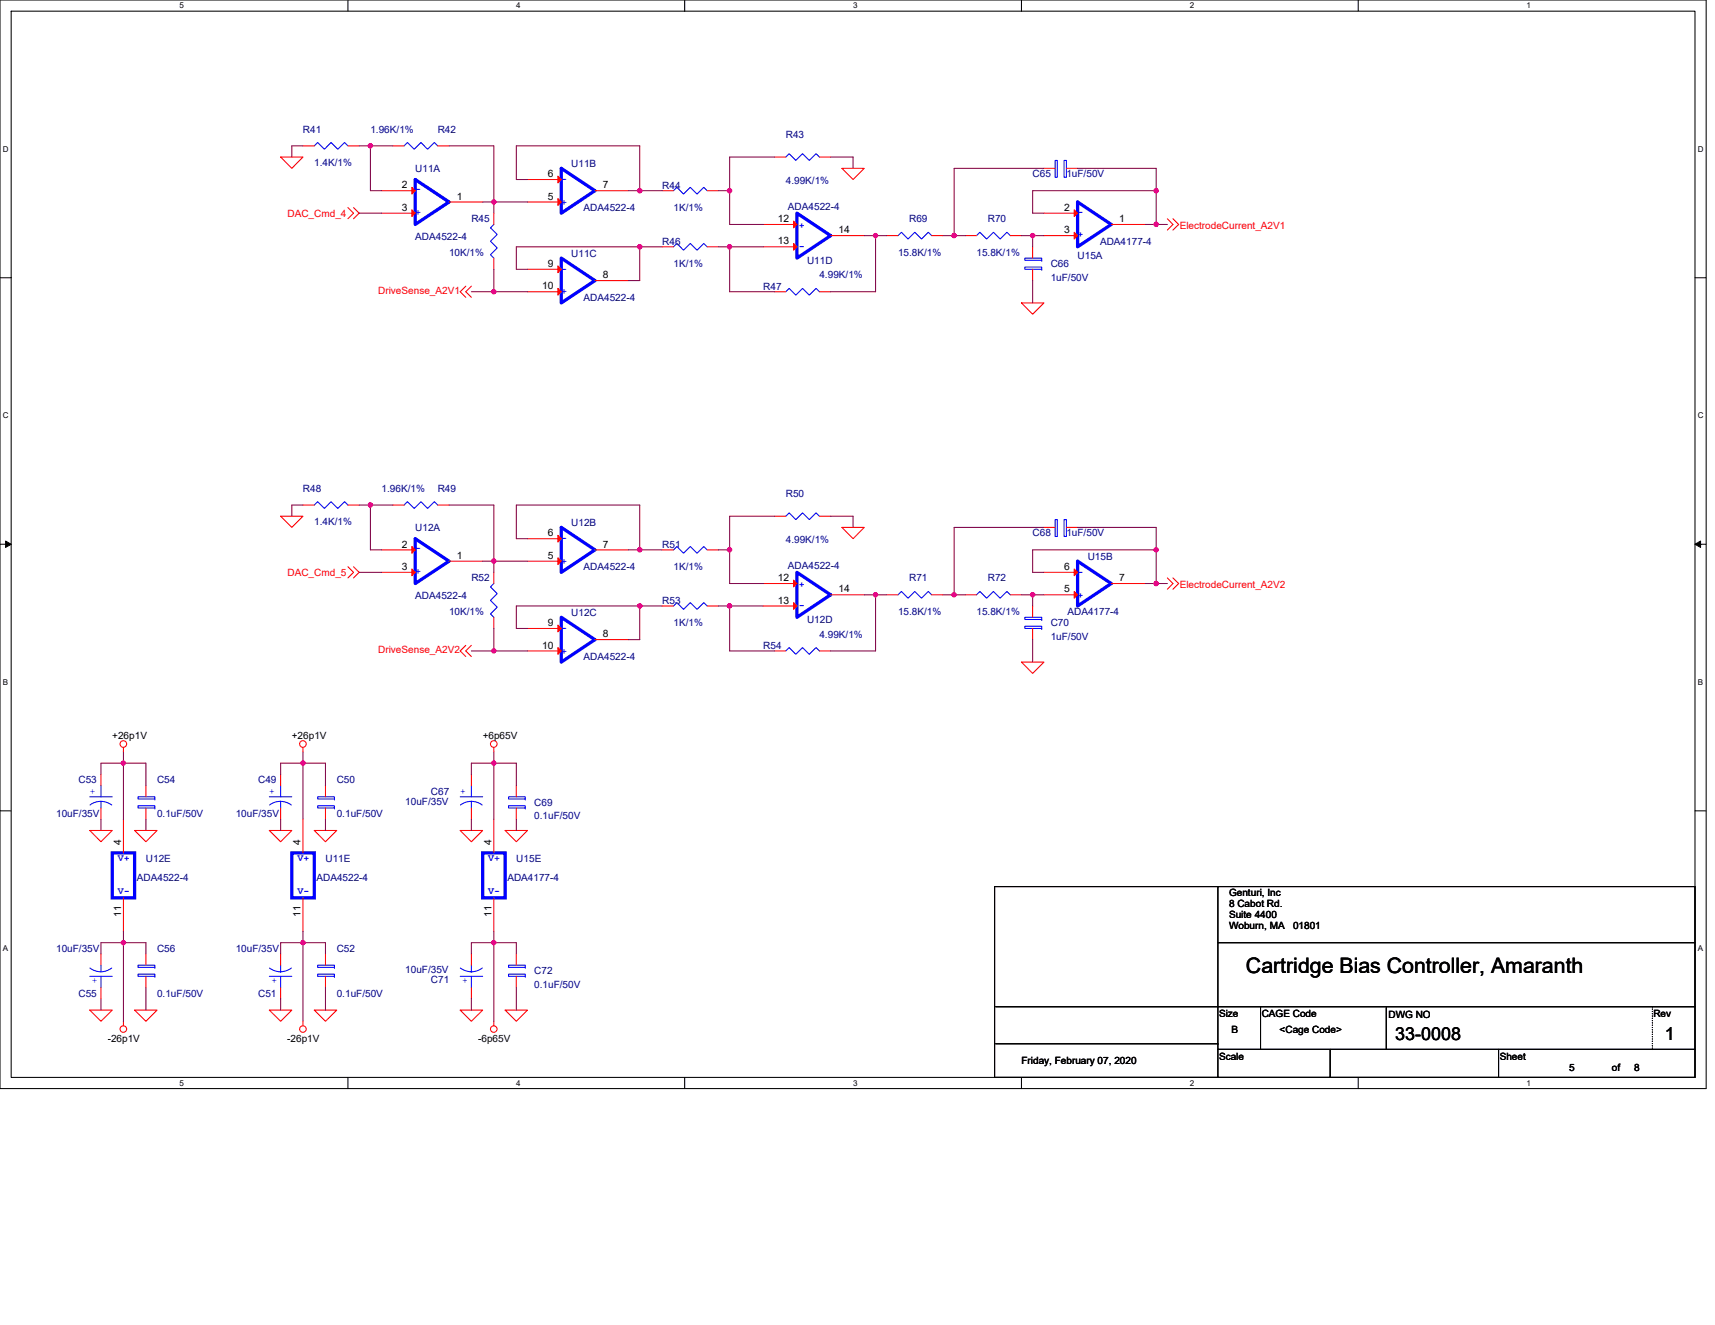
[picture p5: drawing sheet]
<svg xmlns="http://www.w3.org/2000/svg" width="279mm" height="216mm" viewBox="0 0 279 216" stroke-linecap="round" stroke-linejoin="round" font-family="sans-serif">
<path d="M0 0h278v177.4h-278zM1.8 1.8h274.3v173.8h-274.3z" fill="none" stroke="#000" stroke-width=".17"/>
<g fill="#fff">
<path d="M29.3 .2h.7v1.5h-.7z"/>
<path d="M29.3 175.7h.7v1.5h-.7z"/>
</g>
<path d="M56.7 0v1.8M56.7 175.6v1.8" fill="none" stroke="#000" stroke-width=".17"/>
<g fill="#fff">
<path d="M84.1 .2h.7v1.5h-.7z"/>
<path d="M84.1 175.7h.7v1.5h-.7z"/>
</g>
<path d="M111.5 0v1.8M111.5 175.6v1.8" fill="none" stroke="#000" stroke-width=".17"/>
<g fill="#fff">
<path d="M139 .2h.7v1.5h-.7z"/>
<path d="M139 175.7h.7v1.5h-.7z"/>
</g>
<path d="M166.4 0v1.8M166.4 175.6v1.8" fill="none" stroke="#000" stroke-width=".17"/>
<g fill="#fff">
<path d="M193.8 .2h.8v1.5h-.8z"/>
<path d="M193.8 175.7h.8v1.5h-.8z"/>
</g>
<path d="M221.3 0v1.8M221.3 175.6v1.8" fill="none" stroke="#000" stroke-width=".17"/>
<g fill="#fff">
<path d="M248.7 .2h.7v1.5h-.7z"/>
<path d="M248.7 175.7h.7v1.5h-.7z"/>
<path d="M.5 23.5h.9v1.5h-.9z"/>
<path d="M276.6 23.5h1v1.5h-1z"/>
<path d="M.5 67h.9v1.4h-.9z"/>
<path d="M276.6 67h1v1.4h-1z"/>
</g>
<path d="M0 45.3h1.8M276.1 45.3h1.9" fill="none" stroke="#000" stroke-width=".17"/>
<g fill="#fff">
<path d="M.5 110.4h.8v1.5h-.8z"/>
<path d="M276.6 110.4h.9v1.5h-.9z"/>
</g>
<path d="M0 88.7h1.8M276.1 88.7h1.9" fill="none" stroke="#000" stroke-width=".17"/>
<path d="M.9 88.2l.9 .5-.9 .5zM276.1 88.7l1-.5v1z" fill="#000" stroke="#000" stroke-width=".16"/>
<g fill="#fff">
<path d="M.5 153.8h.8v1.5h-.8z"/>
<path d="M276.6 153.8h.9v1.5h-.9z"/>
</g>
<path d="M0 132.1h1.8M276.1 132.1h1.9M162 144.5h114.1v31.1h-114.1zM198.4 153.6h77.7M198.4 144.5v31.1M162.2 170.1h36.2M162.2 164h113.9M198.4 171h77.7M205.4 164v7M216.7 171v4.6M225.8 164v7M244.1 171v4.6" fill="none" stroke="#000" stroke-width=".17"/>
<g fill="none" stroke="#f00" stroke-width=".17">
<path d="M45.7 25.6h3.7l-1.9 1.8zM49.4 23.8h1.8M56.7 23.8h1.8M56.7 33.8l.9 .9-.9 .9M57.6 33.8l.9 .9-.9 .9M62.2 31.1h5.4M62.2 34.7h5.4M64 23.8h1.8M71.3 23.8h1.9M73.2 32.9h5.4M80.5 34.7v1.9M85.9 32.9h5.5"/>
<path d="M85.9 29.3h5.5M96.9 31.1h5.5M107.9 31.1h1.8M115.2 31.1h1.8M124.4 36.6h5.4M126.2 25.6h1.8M133.5 25.6h1.8M135.3 38.4h5.5M137.2 27.4h3.6l-1.8 1.9zM144.5 38.4h1.8M151.8 38.4h1.8M157.3 38.4h1.8"/>
<path d="M164.6 38.4h1.8M170.1 27.4h1.8M170.1 34.7h5.5M170.1 38.4h5.5M173.7 27.4h1.9M181 36.6h5.5M190.2 35.6l.9 1-.9 .9M191.1 35.6l.9 1-.9 .9M75.9 46.6l-.9 .9 .9 1M76.8 46.6l-.9 .9 .9 1M80.5 42.1v1.8M85.9 43.9h5.5"/>
<path d="M85.9 47.5h5.5M96.9 45.7h5.5M107.9 40.2h1.8M115.2 40.2h1.8M124.4 40.2h5.4M126.2 47.5h1.8M133.5 47.5h1.8M166.4 49.4h3.7l-1.9 1.8zM168.2 43.9v1.8M168.2 40.2v1.9M45.7 84.1h3.7l-1.9 1.8zM49.4 82.3h1.8"/>
<path d="M56.7 82.3h1.8M56.7 92.4l.9 .9-.9 .9M57.6 92.4l.9 .9-.9 .9M62.2 89.6h5.4M62.2 93.3h5.4M64 82.3h1.8M71.3 82.3h1.9M73.2 91.4h5.4M80.5 93.3v1.8M85.9 91.4h5.5M85.9 87.8h5.5M96.9 89.6h5.5"/>
<path d="M107.9 89.6h1.8M107.9 98.7h1.8M115.2 89.6h1.8M115.2 98.7h1.8M124.4 95.1h5.4M124.4 98.7h5.4M126.2 84.1h1.8M133.5 84.1h1.8M135.3 96.9h5.5M137.2 85.9h3.6l-1.8 1.9zM144.5 96.9h1.8M151.8 96.9h1.8"/>
<path d="M157.3 96.9h1.8M164.6 96.9h1.8M168.2 98.7v1.9M170.1 85.9h1.8M170.1 96.9h5.5M170.1 93.3h5.5M173.7 85.9h1.9M181 95.1h5.5M190.2 94.2l.9 .9-.9 .9M191.1 94.2l.9 .9-.9 .9M75.9 105.2l-.9 .9 .9 .9M76.8 105.2l-.9 .9 .9 .9"/>
<path d="M80.5 100.6v1.8M85.9 102.4h5.5M85.9 106.1h5.5M96.9 104.2h5.5M126.2 106.1h1.8M133.5 106.1h1.8M166.4 107.9h3.7l-1.9 1.8zM168.2 102.4v1.8M14.6 135.3h3.7l-1.9 1.9zM16.4 126.2v1.8M16.4 131.7v1.8M20.1 121.8v.7"/>
<path d="M20.1 133.5v5.5M21.9 135.3h3.7l-1.8 1.9zM23.8 131.7v1.8M23.8 128v1.8M43.9 135.3h3.6l-1.8 1.9zM45.7 126.2v1.8M45.7 131.7v1.8M49.4 121.8v.7M49.4 133.5v5.5M51.2 135.3h3.7l-1.9 1.9zM53 131.7v1.8M53 128v1.8"/>
<path d="M75 135.3h3.6l-1.8 1.9zM76.8 126.2v1.8M76.8 131.7v1.8M80.5 121.8v.7M80.5 133.5v5.5M82.3 135.3h3.6l-1.8 1.9zM84.1 131.7v1.8M84.1 128v1.8M16.4 155.4v1.9M20.1 146.3v5.5M23.8 159.1v1.8M23.8 155.4v1.9"/>
<path d="M45.7 155.4v1.9M49.4 146.3v5.5M53 159.1v1.8M53 155.4v1.9M76.8 155.4v1.9M80.5 146.3v5.5M84.1 159.1v1.8M84.1 155.4v1.9M14.6 164.6h3.7l-1.9 1.8zM16.4 160.9v1.9M20.1 166.4v.8M21.9 164.6h3.7l-1.8 1.8z"/>
<path d="M43.9 164.6h3.6l-1.8 1.8zM45.7 160.9v1.9M49.4 166.4v.8M51.2 164.6h3.7l-1.9 1.8zM75 164.6h3.6l-1.8 1.8zM76.8 160.9v1.9M80.5 166.4v.8M82.3 164.6h3.6l-1.8 1.8z"/>
<circle cx="20.1" cy="121.2" r=".54"/>
<circle cx="49.3" cy="121.2" r=".54"/>
<circle cx="80.4" cy="121.2" r=".54"/>
<circle cx="20.1" cy="167.7" r=".54"/>
<circle cx="49.4" cy="167.7" r=".54"/>
<circle cx="80.4" cy="167.7" r=".54"/>
</g>
<path d="M269.2 164v7M269.2 171h.1" fill="none" stroke="#000" stroke-width=".17" stroke-dasharray="0 .3"/>
<g fill="none" stroke="#00f" stroke-width=".53">
<path d="M67.6 29.3l5.6 3.6-5.6 3.7zM91.4 27.4l5.5 3.7-5.5 3.6zM129.8 34.7l5.5 3.7-5.5 3.7zM175.6 32.9l5.4 3.7-5.4 3.6zM91.4 42.1l5.5 3.6-5.5 3.7zM67.6 87.8l5.6 3.6-5.6 3.7zM91.4 85.9l5.5 3.7-5.5 3.7zM129.8 93.3l5.5 3.6-5.5 3.7zM175.6 91.4l5.4 3.7-5.4 3.6zM91.4 100.6l5.5 3.6-5.5 3.7zM18.3 139h3.6v7.3h-3.6zM47.5 139h3.7v7.3h-3.7z"/>
<path d="M78.6 139h3.7v7.3h-3.7z"/>
</g>
<g fill="#f00" stroke="#f00" stroke-width=".17">
<path d="M90.9 101.9l.5 .5-.5 .6z"/>
<path d="M90.9 105.5l.5 .6-.5 .5z"/>
<path d="M67.1 89l.5 .6-.5 .5z"/>
<path d="M67.1 92.7l.5 .6-.5 .5z"/>
<path d="M129.3 36l.5 .6-.5 .5z"/>
<path d="M129.3 39.7l.5 .5-.5 .6z"/>
<path d="M90.9 32.4l.5 .5-.5 .6z"/>
<path d="M90.9 28.7l.5 .6-.5 .5z"/>
<path d="M129.3 94.5l.5 .6-.5 .5z"/>
<path d="M129.3 98.2l.5 .5-.5 .6z"/>
<path d="M175 34.2l.6 .5-.6 .6z"/>
<path d="M175 37.8l.6 .6-.6 .5z"/>
<path d="M90.9 90.9l.5 .5-.5 .6z"/>
<path d="M90.9 87.2l.5 .6-.5 .5z"/>
<path d="M175 96.4l.6 .5-.6 .6z"/>
<path d="M175 92.7l.6 .6-.6 .5z"/>
<path d="M90.9 43.3l.5 .6-.5 .5z"/>
<path d="M90.9 47l.5 .5-.5 .6z"/>
<path d="M67.1 30.5l.5 .6-.5 .5z"/>
<path d="M67.1 34.2l.5 .5-.5 .6z"/>
</g>
<g fill="none" stroke="#00f" stroke-width=".17">
<path d="M51.2 23.8l.6-.6 1.1 1.1 1-1.1 1.1 1.1 1.1-1.1 .6 .6M65.8 23.8l.6-.6 1.1 1.1 1.1-1.1 1.1 1.1 1.1-1.1 .5 .6M80.5 36.6l-.6 .5 1.1 1.1-1.1 1.1 1.1 1.1-1.1 1.1 .6 .6M109.7 31.1l.6-.6 1.1 1.1 1.1-1.1 1.1 1.1 1.1-1.1 .5 .6M128 25.6l.6-.6 1 1.1 1.1-1.1 1.1 1.1 1.1-1.1 .6 .6M146.3 38.4l.6-.6 1 1.1 1.1-1.1 1.1 1.1 1.1-1.1 .6 .6M159.1 38.4l.5-.6 1.1 1.1 1.1-1.1 1.1 1.1 1.1-1.1 .6 .6M171.9 26.1h.4v2.8h-.4zM171.9 27.4h.1M173.4 26.1h.3v2.8h-.3zM173.7 27.4h.1M109.7 40.2l.6-.5 1.1 1.1 1.1-1.1 1.1 1.1 1.1-1.1 .5 .5"/>
<path d="M128 47.5l.6-.5 1 1.1 1.1-1.1 1.1 1.1 1.1-1.1 .6 .5M167 43.5h2.7v.4h-2.7zM167 42.1h2.7v.3h-2.7zM168.2 42.1h.1M168.2 43.9h.1M169.7 43.9h.1M169.7 42.4h.1M51.2 82.3l.6-.6 1.1 1.1 1-1.1 1.1 1.1 1.1-1.1 .6 .6M65.8 82.3l.6-.6 1.1 1.1 1.1-1.1 1.1 1.1 1.1-1.1 .5 .6M80.5 95.1l-.6 .5 1.1 1.1-1.1 1.1 1.1 1.1-1.1 1.1 .6 .6M109.7 89.6l.6-.6 1.1 1.1 1.1-1.1 1.1 1.1 1.1-1.1 .5 .6M109.7 98.7l.6-.5 1.1 1.1 1.1-1.1 1.1 1.1 1.1-1.1 .5 .5"/>
<path d="M128 84.1l.6-.5 1 1.1 1.1-1.1 1.1 1.1 1.1-1.1 .6 .5M146.3 96.9l.6-.5 1 1.1 1.1-1.1 1.1 1.1 1.1-1.1 .6 .5M159.1 96.9l.5-.5 1.1 1.1 1.1-1.1 1.1 1.1 1.1-1.1 .6 .5M171.9 84.7h.4v2.7h-.4zM171.9 85.9h.1M173.4 84.7h.3v2.7h-.3zM173.7 85.9h.1M128 106.1l.6-.6 1 1.1 1.1-1.1 1.1 1.1 1.1-1.1 .6 .6M167 102h2.7v.4h-2.7zM167 100.6h2.7v.3h-2.7zM168.2 100.6h.1M168.2 102.4h.1"/>
<path d="M169.7 102.4h.1M169.7 100.9h.1M14.6 129.8h3.7M16.4 130.6v1.1M16.4 128v1.8M18.2 131.2a2.93 2.93 0 0 0-3.5 0M22.5 131.3h2.7v.4h-2.7zM22.5 129.8h2.7v.4h-2.7zM23.8 129.8h.1M23.8 131.7h.1M25.2 131.7h.1M25.2 130.2h.1"/>
<path d="M43.9 129.8h3.6M45.7 130.6v1.1M45.7 128v1.8M47.5 131.2l-1.1-.5-.7-.1-1.1 .2-.7 .4M51.8 131.3h2.7v.4h-2.7zM51.8 129.8h2.7v.4h-2.7zM53 129.8h.1M53 131.7h.1M54.5 131.7h.1M54.5 130.2h.1M75 129.8h3.6M76.8 130.6l1.1 .2 .6 .4"/>
<path d="M76.8 130.6l-.8 .1-1 .5M76.8 130.6v1.1M76.8 128v1.8M82.8 131.3h2.8v.4h-2.8zM82.8 129.8h2.8v.4h-2.8zM84.1 129.8h.1M84.1 131.7h.1M85.6 131.7h.1M85.6 130.2h.1M14.6 159.1h3.7M14.6 157.7a2.88 2.88 0 0 0 3.6 0M16.4 157.3v1.1"/>
<path d="M16.4 159.1v1.8M22.5 158.7h2.7v.4h-2.7zM22.5 157.3h2.7v.3h-2.7zM23.8 157.3h.1M23.8 159.1h.1M25.2 159.1h.1M25.2 157.6h.1M43.9 159.1h3.6M43.9 157.7l1 .5 .8 .1 1.1-.2 .7-.4M45.7 157.3v1.1M45.7 159.1v1.8M51.8 158.7h2.7v.4h-2.7z"/>
<path d="M51.8 157.3h2.7v.3h-2.7zM53 157.3h.1M53 159.1h.1M54.5 159.1h.1M54.5 157.6h.1M75 159.1h3.6M75 157.7l.7 .4 1 .2 .8-.1 1.1-.5M76.8 157.3v1.1M76.8 159.1v1.8M82.8 158.7h2.8v.4h-2.8zM82.8 157.3h2.8v.3h-2.8zM84.1 157.3h.1"/>
<path d="M84.1 159.1h.1M85.6 159.1h.1M85.6 157.6h.1"/>
</g>
<g fill="none" stroke="#800040" stroke-width=".17">
<path d="M49.4 23.8h-1.9v1.8M58.5 34.7h3.7M58.5 23.8h1.8M60.3 23.8v7.3h1.9M60.3 23.8h3.7M73.2 23.8h7.3v9.1M78.6 32.9h1.9M80.5 32.9h5.4M80.5 32.9v1.8M85.9 29.3h-1.8v-5.5h20.1v7.3M102.4 31.1h1.8M104.2 31.1h3.7"/>
<path d="M117 31.1h1.9M118.9 31.1v5.5h5.5M126.2 25.6h-7.3v5.5M135.3 25.6h3.7v1.8M140.8 38.4h1.8M142.6 38.4v9.1h-7.3M142.6 38.4h1.9M153.6 38.4h1.8M155.4 38.4h1.9M166.4 38.4h1.8M168.2 38.4v1.8M168.2 38.4h1.9"/>
<path d="M170.1 27.4h-14.7v11M175.6 27.4h12.8v3.7M186.5 36.6h1.9M188.4 36.6h1.8M188.4 31.1h-20.2v3.6h1.9M188.4 31.1v5.5M76.8 47.5h3.7M80.5 47.5h5.4M80.5 43.9v3.6M104.2 40.2h-20.1v3.7h1.8M104.2 40.2v5.5h-1.8M104.2 40.2h3.7"/>
<path d="M117 40.2h1.9M118.9 40.2v7.3h7.3M118.9 40.2h5.5M168.2 45.7v3.7M49.4 82.3h-1.9v1.8M58.5 82.3h1.8M58.5 93.3h3.7M60.3 82.3v7.3h1.9M60.3 82.3h3.7M73.2 82.3h7.3v9.1M78.6 91.4h1.9M80.5 91.4h5.4"/>
<path d="M80.5 91.4v1.9M85.9 87.8h-1.8v-5.5h20.1v7.3M102.4 89.6h1.8M104.2 98.7h-20.1v3.7h1.8M104.2 98.7v5.5h-1.8M104.2 89.6h3.7M104.2 98.7h3.7M117 89.6h1.9M117 98.7h1.9M118.9 89.6v5.5h5.5M118.9 98.7v7.4h7.3M118.9 98.7h5.5"/>
<path d="M126.2 84.1h-7.3v5.5M135.3 84.1h3.7v1.8M140.8 96.9h1.8M142.6 96.9v9.2h-7.3M142.6 96.9h1.9M153.6 96.9h1.8M155.4 96.9h1.9M166.4 96.9h1.8M168.2 96.9v1.8M168.2 96.9h1.9M170.1 85.9h-14.7v11M175.6 85.9h12.8v3.7"/>
<path d="M186.5 95.1h1.9M188.4 95.1h1.8M188.4 89.6h-20.2v3.7h1.9M188.4 89.6v5.5M76.8 106.1h3.7M80.5 102.4v3.7M80.5 106.1h5.4M168.2 104.2v3.7M16.4 133.5v1.8M20.1 124.4h3.7v3.6M20.1 124.4v9.1M20.1 122.5v1.9"/>
<path d="M20.1 124.4h-3.7v1.8M23.8 133.5v1.8M45.7 133.5v1.8M49.4 122.5v1.9M49.4 124.4h-3.7v1.8M49.4 124.4v9.1M49.4 124.4h3.6v3.6M53 133.5v1.8M76.8 133.5v1.8M80.5 122.5v1.9M80.5 124.4h-3.7v1.8M80.5 124.4v9.1"/>
<path d="M80.5 124.4h3.6v3.6M84.1 133.5v1.8M20.1 153.6v12.8M20.1 153.6h3.7v1.8M20.1 151.8v1.8M20.1 153.6h-3.7v1.8M49.4 151.8v1.8M49.4 153.6h-3.7v1.8M49.4 153.6v12.8M49.4 153.6h3.6v1.8M80.5 151.8v1.8M80.5 153.6h-3.7v1.8"/>
<path d="M80.5 153.6v12.8M80.5 153.6h3.6v1.8M16.4 162.8v1.8M23.8 160.9v3.7M45.7 162.8v1.8M53 160.9v3.7M76.8 162.8v1.8M84.1 160.9v3.7"/>
</g>
<g fill="#f0f" stroke="#f0f" stroke-width=".17">
<circle cx="49.4" cy="124.3" r=".36"/>
<circle cx="60.3" cy="23.8" r=".35"/>
<circle cx="80.4" cy="32.9" r=".35"/>
<circle cx="104.2" cy="31.1" r=".36"/>
<circle cx="118.8" cy="31.1" r=".36"/>
<circle cx="142.6" cy="38.4" r=".35"/>
<circle cx="104.2" cy="40.2" r=".36"/>
<circle cx="118.8" cy="40.2" r=".36"/>
<circle cx="80.4" cy="47.5" r=".35"/>
<circle cx="49.4" cy="153.6" r=".36"/>
<circle cx="20.1" cy="124.3" r=".35"/>
<circle cx="60.3" cy="82.3" r=".36"/>
<circle cx="80.4" cy="91.4" r=".36"/>
<circle cx="104.2" cy="89.6" r=".36"/>
<circle cx="118.9" cy="89.6" r=".36"/>
<circle cx="142.6" cy="96.9" r=".35"/>
<circle cx="104.2" cy="98.7" r=".36"/>
<circle cx="118.9" cy="98.7" r=".36"/>
<circle cx="80.4" cy="106.1" r=".35"/>
<circle cx="20.1" cy="153.6" r=".35"/>
<circle cx="155.4" cy="38.4" r=".36"/>
<circle cx="188.3" cy="31.1" r=".36"/>
<circle cx="188.3" cy="36.6" r=".36"/>
<circle cx="168.2" cy="38.4" r=".36"/>
<circle cx="80.4" cy="124.3" r=".35"/>
<circle cx="155.4" cy="96.9" r=".36"/>
<circle cx="188.3" cy="95.1" r=".36"/>
<circle cx="188.3" cy="89.6" r=".35"/>
<circle cx="168.2" cy="96.9" r=".36"/>
<circle cx="80.4" cy="153.6" r=".35"/>
</g>
<text font-size="3.5" x="203" y="158.6">Cartridge Bias Controller, Amaranth</text>
<g font-size="2.9">
<text x="227.3" y="169.4">33-0008</text>
<text x="271.2" y="169.4">1</text>
</g>
<g font-size="1.7">
<text x="89.2" y="28.9">6</text>
<text x="65.4" y="30.7">2</text>
<text x="65.4" y="34.4">3</text>
<text x="74.4" y="32.5">1</text>
<text x="89.2" y="32.5">5</text>
<text x="98.2" y="30.7">7</text>
<text x="173.4" y="34.4">2</text>
<text x="126.7" y="36.2">12</text>
<text x="126.7" y="39.8">13</text>
<text x="136.6" y="38">14</text>
<text x="173.4" y="38">3</text>
<text x="182.3" y="36.2">1</text>
<text x="88.3" y="47.2">10</text>
<text x="89.2" y="43.5">9</text>
<text x="98.2" y="45.3">8</text>
<text x="65.4" y="89.2">2</text>
<text x="89.2" y="87.4">6</text>
<text x="98.2" y="89.2">7</text>
<text x="65.4" y="92.9">3</text>
<text x="74.4" y="91.1">1</text>
<text x="89.2" y="91.1">5</text>
<text x="126.7" y="94.7">12</text>
<text x="173.4" y="92.9">6</text>
<text x="182.3" y="94.7">7</text>
<text x="126.7" y="98.4">13</text>
<text x="136.6" y="96.5">14</text>
<text x="173.4" y="96.5">5</text>
<text x="88.3" y="105.7">10</text>
<text x="89.2" y="102">9</text>
<text x="98.2" y="103.8">8</text>
<text x="19.7" y="137.7" transform="rotate(-90 19.7 137.7)">4</text>
<text x="49" y="137.7" transform="rotate(-90 49 137.7)">4</text>
<text x="80.1" y="137.7" transform="rotate(-90 80.1 137.7)">4</text>
<text x="19.7" y="149.4" transform="rotate(-90 19.7 149.4)">11</text>
<text x="49" y="149.4" transform="rotate(-90 49 149.4)">11</text>
<text x="80.1" y="149.4" transform="rotate(-90 80.1 149.4)">11</text>
</g>
<g font-size="1.6" fill="#000080">
<text x="49.4" y="21.6">R41</text>
<text x="60.3" y="21.6">1.96K/1%</text>
<text x="71.3" y="21.6">R42</text>
<text x="128" y="22.5">R43</text>
<text x="51.2" y="27.1">1.4K/1%</text>
<text x="67.6" y="28">U11A</text>
<text x="93.1" y="27.3">U11B</text>
<text x="128" y="30">4.99K/1%</text>
<text x="168.2" y="28.9">C65</text>
<text x="173.7" y="28.9">1uF/50V</text>
<text x="95.1" y="34.4">ADA4522-4</text>
<text x="107.9" y="30.7">R44</text>
<text x="109.7" y="34.4">1K/1%</text>
<text x="128.4" y="34.2">ADA4522-4</text>
<text x="67.6" y="39.1">ADA4522-4</text>
<text x="73.2" y="41.7">10K/1%</text>
<text x="76.8" y="36.2">R45</text>
<text x="93.1" y="41.9">U11C</text>
<text x="107.9" y="39.9">R46</text>
<text x="146.3" y="41.7">15.8K/1%</text>
<text x="148.1" y="36.2">R69</text>
<text x="159.1" y="41.7">15.8K/1%</text>
<text x="160.9" y="36.2">R70</text>
<text x="179.2" y="39.9">ADA4177-4</text>
<text x="109.7" y="43.5">1K/1%</text>
<text x="124.4" y="47.2">R47</text>
<text x="131.5" y="43">U11D</text>
<text x="133.5" y="45.4">4.99K/1%</text>
<text x="171.2" y="43.5">C66</text>
<text x="171.2" y="45.7">1uF/50V</text>
<text x="175.6" y="42.2">U15A</text>
<text x="95.1" y="49">ADA4522-4</text>
<text x="49.4" y="80.1">R48</text>
<text x="62.2" y="80.1">1.96K/1%</text>
<text x="71.3" y="80.1">R49</text>
<text x="128" y="81">R50</text>
<text x="51.2" y="85.6">1.4K/1%</text>
<text x="67.6" y="86.5">U12A</text>
<text x="93.1" y="85.8">U12B</text>
<text x="107.9" y="89.3">R51</text>
<text x="128" y="88.5">4.99K/1%</text>
<text x="168.2" y="87.4">C68</text>
<text x="173.7" y="87.4">1uF/50V</text>
<text x="76.8" y="94.7">R52</text>
<text x="95.1" y="92.9">ADA4522-4</text>
<text x="109.7" y="92.9">1K/1%</text>
<text x="128.4" y="92.7">ADA4522-4</text>
<text x="148.1" y="94.7">R71</text>
<text x="160.9" y="94.7">R72</text>
<text x="177.2" y="91.3">U15B</text>
<text x="67.6" y="97.7">ADA4522-4</text>
<text x="73.2" y="100.2">10K/1%</text>
<text x="93.1" y="100.4">U12C</text>
<text x="107.9" y="98.4">R53</text>
<text x="131.5" y="101.5">U12D</text>
<text x="146.3" y="100.2">15.8K/1%</text>
<text x="159.1" y="100.2">15.8K/1%</text>
<text x="173.9" y="100.2">ADA4177-4</text>
<text x="95.1" y="107.5">ADA4522-4</text>
<text x="109.7" y="102.1">1K/1%</text>
<text x="124.4" y="105.7">R54</text>
<text x="133.5" y="103.9">4.99K/1%</text>
<text x="171.2" y="102.1">C70</text>
<text x="171.2" y="104.2">1uF/50V</text>
<text x="12.8" y="127.7">C53</text>
<text x="25.6" y="127.7">C54</text>
<text x="42.1" y="127.7">C49</text>
<text x="54.9" y="127.7">C50</text>
<text x="66" y="131.1">10uF/35V</text>
<text x="70.2" y="129.5">C67</text>
<text x="87" y="131.3">C69</text>
<text x="9.1" y="133.1">10uF/35V</text>
<text x="25.6" y="133.1">0.1uF/50V</text>
<text x="38.4" y="133.1">10uF/35V</text>
<text x="54.9" y="133.1">0.1uF/50V</text>
<text x="87" y="133.5">0.1uF/50V</text>
<text x="22.3" y="143.6">ADA4522-4</text>
<text x="23.8" y="140.5">U12E</text>
<text x="51.6" y="143.6">ADA4522-4</text>
<text x="53" y="140.5">U11E</text>
<text x="82.7" y="143.6">ADA4177-4</text>
<text x="84.1" y="140.5">U15E</text>
<text x="9.1" y="155.1">10uF/35V</text>
<text x="25.6" y="155.1">C56</text>
<text x="38.4" y="155.1">10uF/35V</text>
<text x="54.9" y="155.1">C52</text>
<text x="66" y="158.6">10uF/35V</text>
<text x="70.2" y="160.2">C71</text>
<text x="87" y="158.7">C72</text>
<text x="87" y="161">0.1uF/50V</text>
<text x="12.8" y="162.4">C55</text>
<text x="25.6" y="162.4">0.1uF/50V</text>
<text x="42.1" y="162.4">C51</text>
<text x="54.9" y="162.4">0.1uF/50V</text>
</g>
<g font-size="1.6" fill="#00f">
<text x="91.4" y="29.7">-</text>
<text x="67.6" y="31.3">-</text>
<text x="67.6" y="35">+</text>
<text x="91.4" y="33.4">+</text>
<text x="175.6" y="35">-</text>
<text x="131.1" y="36.3" transform="rotate(180 131.1 36.3)">+</text>
<text x="131.1" y="39.8" transform="rotate(180 131.1 39.8)">-</text>
<text x="175.6" y="38.7">+</text>
<text x="91.4" y="48">+</text>
<text x="91.4" y="44.3">-</text>
<text x="67.6" y="89.9">-</text>
<text x="91.4" y="88.2">-</text>
<text x="67.6" y="93.5">+</text>
<text x="91.4" y="91.9">+</text>
<text x="131.1" y="94.8" transform="rotate(180 131.1 94.8)">+</text>
<text x="175.6" y="93.7">-</text>
<text x="131.1" y="98.3" transform="rotate(180 131.1 98.3)">-</text>
<text x="175.6" y="97.4">+</text>
<text x="91.4" y="106.5">+</text>
<text x="91.4" y="102.8">-</text>
<text x="14.6" y="129.5">+</text>
<text x="43.9" y="129.5">+</text>
<text x="75" y="129.5">+</text>
<text x="19.2" y="140.3">V+</text>
<text x="48.5" y="140.3">V+</text>
<text x="79.5" y="140.3">V+</text>
<text x="19.2" y="145.6">V-</text>
<text x="48.5" y="145.6">V-</text>
<text x="79.5" y="145.6">V-</text>
<text x="15.9" y="159.4" transform="rotate(180 15.9 159.4)">+</text>
<text x="45.2" y="159.4" transform="rotate(180 45.2 159.4)">+</text>
<text x="76.2" y="159.4" transform="rotate(180 76.2 159.4)">+</text>
</g>
<g font-size="1.6" fill="#f00">
<text x="46.8" y="35.3">DAC_Cmd_4</text>
<text x="192.2" y="37.3">ElectrodeCurrent_A2V1</text>
<text x="61.6" y="47.9">DriveSense_A2V1</text>
<text x="46.8" y="93.8">DAC_Cmd_5</text>
<text x="192.2" y="95.8">ElectrodeCurrent_A2V2</text>
<text x="61.6" y="106.4">DriveSense_A2V2</text>
</g>
<g font-size="1.6">
<text x="18.3" y="120.4">+26p1V</text>
<text x="47.5" y="120.4">+26p1V</text>
<text x="78.6" y="120.4">+6p65V</text>
<text x="200.2" y="145.9">Genturi, Inc</text>
<text x="200.2" y="147.8">8 Cabot Rd.</text>
<text x="200.2" y="149.6">Suite 4400</text>
<text x="200.2" y="151.4">Woburn, MA</text>
<text x="210.7" y="151.4">01801</text>
<text x="198.6" y="165.7">Size</text>
<text x="205.5" y="165.7">CAGE Code</text>
<text x="226.2" y="165.9">DWG NO</text>
<text x="269.4" y="165.7">Rev</text>
<text x="17.5" y="169.7">-26p1V</text>
<text x="46.8" y="169.7">-26p1V</text>
<text x="77.9" y="169.7">-6p65V</text>
<text x="166.4" y="173.4">Friday, February 07, 2020</text>
<text x="198.6" y="172.7">Scale</text>
<text x="200.6" y="168.3">B</text>
<text x="208.5" y="168.3">&lt;Cage Code&gt;</text>
<text x="244.3" y="172.7">Sheet</text>
<text x="255.7" y="174.5">5</text>
<text x="262.6" y="174.5">of</text>
<text x="266.3" y="174.5">8</text>
</g>
<g font-size="1.3">
<text x="29.3" y="1.4">5</text>
<text x="84.1" y="1.4">4</text>
<text x="139" y="1.4">3</text>
<text x="193.8" y="1.4">2</text>
<text x="248.7" y="1.4">1</text>
<text x=".5" y="24.7">D</text>
<text x="276.6" y="24.7">D</text>
<text x=".5" y="68.2">C</text>
<text x="276.6" y="68.2">C</text>
<text x=".5" y="111.6">B</text>
<text x="276.6" y="111.6">B</text>
<text x=".5" y="155">A</text>
<text x="276.6" y="155">A</text>
<text x="29.3" y="176.9">5</text>
<text x="84.1" y="176.9">4</text>
<text x="139" y="176.9">3</text>
<text x="193.8" y="176.9">2</text>
<text x="248.7" y="176.9">1</text>
</g>
</svg>
